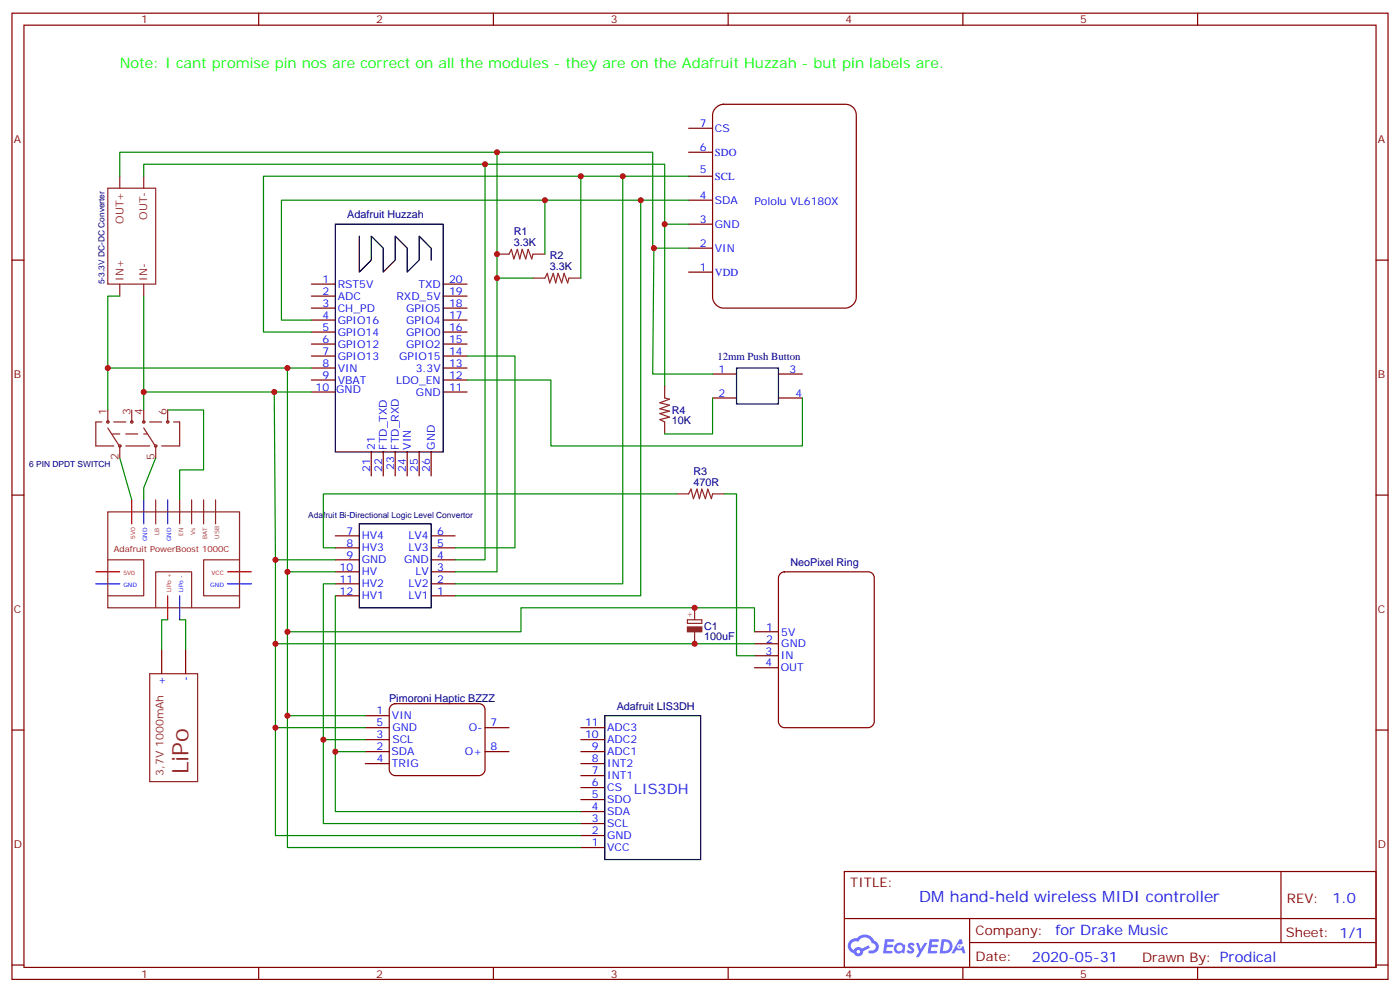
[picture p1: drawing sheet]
<svg xmlns="http://www.w3.org/2000/svg" width="412mm" height="292mm" viewBox="0 0 412 292" stroke-linecap="round" stroke-linejoin="round" font-family="sans-serif">
<g fill="none" stroke="#870000" stroke-width=".35">
<path d="M3.5 3.9h405.4v284.3h-405.4zM7.1 7.4h398.2v277.3h-398.2zM76.2 3.9v3.5M145.3 3.9v3.5M214.5 3.9v3.5M283.6 3.9v3.5M352.8 3.9v3.5M3.5 76.6h3.6M405.3 76.6h3.6M3.5 145.7h3.6M405.3 145.7h3.6M3.5 214.8h3.6"/>
<path d="M405.3 214.8h3.6M248.7 256.5h156.6v28.2h-156.6zM377.3 256.5v20.9M248.7 270.3h156.5M285.6 277.4h119.6M285.6 270.3v14.1M3.5 284h3.6M76.2 284.7v3.5M145.3 284.7v3.5M214.5 284.7v3.5M283.6 284.7v3.5M352.8 284.7v3.5"/>
<path d="M405.3 284h3.6"/>
</g>
<g fill="#5487ff">
<path d="M267.7 277.6a1.22 1.22 0 0 1 1.7 .3l-.4 .6a.47 .47 0 0 0-.3-.4 .47 .47 0 0 0-.5 .2l.1 .2a1.14 1.14 0 0 1 .8 1.8 1.14 1.14 0 0 1-1.9-.1l-.2-.1 .5-.6 .7 .4a.29 .29 0 0 0 .3-.2 .29 .29 0 0 0-.2-.3 1.04 1.04 0 0 1-.6-1.8z"/>
<path d="M260.7 276.4h2.4l.3 .2-.2 .5h-1.8l-.1 .9h1.5l.3 .4-.3 .3h-1.6l-.2 1.1 1.7 .1 .2 .3-.2 .3-2.6 .1z"/>
<path d="M273.8 276.4h2.4l.3 .2-.1 .5h-1.8l-.2 .9h1.6l.3 .4-.4 .3h-1.6l-.1 1.1 1.7 .1 .2 .3-.2 .3h-2.6z"/>
<path d="M282.6 276.4h.7l.3 1.3-.6 .3a.69 .69 0 0 0-1 .2 .69 .69 0 0 0 .4 1 .69 .69 0 0 0 .9-.6l.5-.3 .6 2.2h-.8l-.2-.8h-1.8l-.5 .8h-.8z"/>
<path d="M269.8 277.5h.8l.6 1.8 1.1-1.8h.9l-2.6 4.2h-.8l.9-1.6z"/>
<path d="M277.4 276.4l-.6 4.2h1.3a2.11 2.11 0 0 0 2.5-2.2 2.11 2.11 0 0 0-2.5-2zM278.1 277.1a1.39 1.39 0 0 1 1.7 1.5 1.39 1.39 0 0 1-1.8 1.2h-.3z"/>
<path d="M263.7 278a1.54 1.54 0 0 0-.1 2.2 1.54 1.54 0 0 0 2.2 .1l.6 .3 .3-2.3-.2-.3h-.4a1.49 1.49 0 0 0-2.4 0zM264 279a.94 .94 0 0 1 1.8 0 .94 .94 0 0 1-1.8 0z"/>
<path d="M250.4 276.8a2.18 2.18 0 0 0 1.1 3.7 1.44 1.44 0 0 0 1.6 .9 1.44 1.44 0 0 0 1.2-1.5l2-1-.5-.7-1.9 1a1.47 1.47 0 0 0-2.4 .4 1.39 1.39 0 0 1-.7-1.9 1.39 1.39 0 0 1 2-.5 2.12 2.12 0 0 1 2.2-1.3 2.12 2.12 0 0 1 1.9 1.7 1.14 1.14 0 0 1 1.1 1.4 1.14 1.14 0 0 1-1.7 .7 .43 .43 0 0 0-.5 .4 .43 .43 0 0 0 .4 .5 1.98 1.98 0 0 0 2.5-1.3 1.98 1.98 0 0 0-1.2-2.5 3.1 3.1 0 0 0-5.3-.7l-.9 .1zM252.3 280.1a.55 .55 0 0 1 1.1 0 .55 .55 0 0 1-1.1 0z"/>
<circle cx="282.6" cy="278.5" r=".26"/>
</g>
<g fill="none" stroke="#870000" stroke-width=".35">
<path d="M91.7 83.6h7.1M91.7 87.1h7.1M91.7 90.7h7.1M91.7 94.2h7.1M91.7 97.7h7.1M130.5 83.6h7.1M130.5 87.1h7.1M130.5 90.7h7.1M130.5 94.2h7.1M130.5 97.7h7.1M91.7 101.2h7.1M91.7 104.8h7.1"/>
<path d="M91.7 108.3h7.1M91.7 111.8h7.1M91.7 115.4h7.1M130.5 101.2h7.1M130.5 104.8h7.1M130.5 108.3h7.1M130.5 111.8h7.1M130.5 115.4h7.1M109.4 133v7.1M112.9 133v7.1M116.4 133v7.1M119.9 133v7.1"/>
<path d="M123.5 133v7.1M127 133v7.1M98.8 157.7h7M127 157.7h7.1M98.8 175.3h7M98.8 171.8h7M98.8 168.3h7M98.8 164.7h7M98.8 161.2h7M127 175.3h7.1M127 171.8h7.1M127 168.3h7.1"/>
<path d="M127 164.7h7.1M127 161.2h7.1M229.9 168.8l1.2-.5h24.7a1.76 1.76 0 0 1 1.7 1.7v42.4a1.89 1.89 0 0 1-1.7 1.7h-24.7a1.89 1.89 0 0 1-1.8-1.7v-42.4zM47.6 191.2v7.1M54.7 191.2v7.1M222.2 185.9h7.1M222.2 189.4h7.1M222.2 193h7.1M222.2 196.5h7.1M107.6 210.6h7.1M107.6 217.7h7.1M107.6 214.1h7.1"/>
<path d="M115.2 207.6l1.2-.5h24.7a1.76 1.76 0 0 1 1.8 1.7v17.7a1.89 1.89 0 0 1-1.8 1.7h-24.7a1.89 1.89 0 0 1-1.7-1.7v-17.7zM142.9 214.1h7M171.1 217.7h7.1M171.1 214.1h7.1M107.6 221.2h7.1M107.6 224.7h7.1M142.9 221.2h7M171.1 221.2h7.1M171.1 224.7h7.1M171.1 238.8h7.1M171.1 235.3h7.1M171.1 231.8h7.1"/>
<path d="M171.1 228.2h7.1M171.1 249.4h7.1M171.1 245.9h7.1M171.1 242.4h7.1"/>
</g>
<path d="M98.8 66h31.7v67h-31.7zM105.8 69.5v10.6l3.6-3.5v-7.1l3.5 3.5v7.1l3.5-3.5v-7.1l3.5 3.5v7.1l3.6-3.5v-7.1l3.5 3.5v3.6M105.8 154.2h21.2v24.7h-21.2zM178.2 210.6h28.2v42.3h-28.2z" fill="none" stroke="#000" stroke-width=".35"/>
<g fill="none" stroke="#8c2424" stroke-width=".35">
<path d="M31.7 55.4h14.2v28.2h-14.2zM35.3 51.9v3.5M42.3 51.9v3.5M35.3 83.6v3.5M42.3 83.6v3.5M30 124.2h-1.8v7h5.3M31.7 125.9l3.2 5M31.7 120.6v3.6M33.2 127.7h2.1M33.5 124.2h3.5M35.3 131.2v3.6M37 131.2h7.1"/>
<path d="M37 127.7h3.6M38.8 120.6v3.6M42.3 125.9l3.2 5M42.3 127.7h1.1M42.3 120.6v3.6M44.1 124.2h3.5M45.9 131.2v3.6M49.4 120.6v3.6M51.2 124.2h1.7v7h-5.3M31.7 150.6h38.9v28.3h-38.9zM45.9 147.1v7.1M52.9 147.1v7.1"/>
<path d="M56.4 147.1v7.1M60 147.1v7.1M63.5 147.1v7.1M31.7 164.7h10.6v10.6h-10.6M45.9 178.9v-10.6h10.5v10.6M70.6 164.7h-10.6v10.6h10.6M44.1 198.3h14.1v31.7h-14.1z"/>
<circle cx="31.8" cy="124.2" r=".35"/>
<circle cx="35.3" cy="131.2" r=".35"/>
<circle cx="38.8" cy="124.2" r=".35"/>
<circle cx="42.3" cy="124.2" r=".35"/>
<circle cx="45.9" cy="131.2" r=".35"/>
<circle cx="49.4" cy="124.2" r=".35"/>
</g>
<path d="M42.3 147.1v7.1M49.4 147.1v7.1M28.2 171.8h7.1M52.9 175.3v7.1M67 171.8h7.1" fill="none" stroke="#00f" stroke-width=".35"/>
<path d="M38.8 147.1v7.1M28.2 168.3h7.1M49.4 175.3v7.1M67 168.3h7.1" fill="none" stroke="#f00" stroke-width=".35"/>
<g fill="none" stroke="#008700" stroke-width=".35">
<path d="M35.3 51.9v-7.1h111.1v123.5h-12.3M42.3 51.9v-3.6h100.6v116.4h-8.8M35.3 87.1h-3.6v21.2M42.3 87.1v28.3M80.8 115.4l.3 49.3h17.7M84.7 108.3v60h14.1M91.7 115.4h-49.4v5.2M91.7 108.3h-60v12.3M35.3 134.8l3.5 12.3M45.9 134.8l-3.6 8.8v3.5M49.4 120.6h10.6v17.7h-7.1v8.8M49.4 182.4h-1.8v8.8"/>
<path d="M52.9 182.4h1.8v8.8"/>
</g>
<path d="M210.7 31.9a3.4 3.4 0 0 1 2.4-1.2h36a3.2 3.2 0 0 1 3.1 3.2v53.6a3.4 3.4 0 0 1-3.1 3.2h-36a3.4 3.4 0 0 1-3.2-3.2v-53.6l.1-.8z" fill="#fff" stroke="#870000" stroke-width=".35"/>
<path d="M202.8 37.7h7.1M202.8 58.9h7.1M202.8 51.9h7.1M202.8 44.8h7.1M202.8 73h7.1M202.8 66h7.1M202.8 80.1h7.1M209.9 110.1h7.1M209.9 117.1h7.1M229.3 110.1h7.1M229.3 117.1h7.1" fill="none" stroke="#870000" stroke-width=".35"/>
<g fill="none" stroke="#008700" stroke-width=".35">
<path d="M142.9 48.3h52.9v17.7h7M146.4 44.8h45.9v28.2h10.5M160.5 58.9v15.9M171.1 51.9v29.9M183.4 51.9v119.9h-49.3M188.7 58.9v116.4h-54.6M202.8 58.9h-119.9v35.3h8.8M202.8 51.9h-125.2v45.8h14.1M192.6 73l-.3 37.1h17.6M195.8 66v47.6M146.4 81.8h10.6M137.6 104.8h14.1v56.4h-17.6"/>
<path d="M137.6 111.8h24.7v19.4h74.1v-14.1M209.9 117.1v10.6h-14.1M199.3 145.3h-104.1v15.9h3.6M213.4 145.3h3.6v47.7h5.2M81.1 164.7v49.4h26.5M84.7 168.3v42.3h22.9M98.8 171.8h-3.6v45.9h12.4M98.8 175.3v45.9h8.8M81.1 189.4h141.1M84.7 185.9h68.8v-7h68.7v7M81.1 214.1v31.8h90M84.7 210.6v38.8h86.4"/>
<path d="M95.2 217.7v24.7h75.9M98.8 221.2v17.6h72.3"/>
</g>
<path d="M146.4 74.8h3.5l.7-1.4 .7 2.8 1.1-2.8 .7 2.8 .7-2.8 1.1 2.8 .7-2.8 1 2.8 .4-1.4h3.5M157 81.8h3.5l.7-1.4 .7 2.9 1.1-2.9 .7 2.9 .7-2.9 1.1 2.9 .7-2.9 1 2.9 .4-1.5h3.5M195.8 113.6v3.5l1.4 .4-2.8 1 2.8 .7-2.8 1.1 2.8 .7-2.8 .7 2.8 1.1-2.8 .7 1.4 .7v3.5M199.3 145.3h3.5l.8-1.4 .7 2.9 1-2.9 .7 2.9 .7-2.9 1.1 2.9 .7-2.9 1 2.9 .4-1.5h3.5M204.6 178.9v3.5M202.5 182.4h4.2v1h-4.2zM204.6 185.9v3.5" fill="none" stroke="#8c2424" stroke-width=".35"/>
<path d="M202.5 184.5h4.2v1.4h-4.2z" fill="#8c2424" stroke="#8c2424" stroke-width=".35"/>
<path d="M217 108.3h12.3v10.6h-12.3z" fill="none" stroke="#000" stroke-width=".35"/>
<g fill="#c00">
<circle cx="142.9" cy="48.3" r=".88"/>
<circle cx="84.7" cy="185.9" r=".88"/>
<circle cx="95.3" cy="217.7" r=".88"/>
<circle cx="84.7" cy="210.6" r=".88"/>
<circle cx="81.1" cy="164.7" r=".88"/>
<circle cx="146.4" cy="81.8" r=".88"/>
<circle cx="84.7" cy="108.3" r=".88"/>
<circle cx="80.8" cy="115.4" r=".88"/>
<circle cx="42.3" cy="115.4" r=".88"/>
<circle cx="31.8" cy="108.3" r=".88"/>
<circle cx="146.4" cy="74.8" r=".88"/>
<circle cx="160.5" cy="58.9" r=".88"/>
<circle cx="171.1" cy="51.9" r=".88"/>
<circle cx="188.7" cy="58.9" r=".88"/>
<circle cx="183.4" cy="51.9" r=".88"/>
<circle cx="84.7" cy="168.3" r=".88"/>
<circle cx="81.1" cy="214.1" r=".88"/>
<circle cx="98.8" cy="221.2" r=".88"/>
<circle cx="81.1" cy="189.4" r=".88"/>
<circle cx="146.4" cy="44.8" r=".88"/>
<circle cx="204.6" cy="189.4" r=".88"/>
<circle cx="204.6" cy="178.9" r=".88"/>
<circle cx="195.8" cy="66" r=".88"/>
<circle cx="192.6" cy="73" r=".88"/>
</g>
<text font-size="6.7" fill="#8d2323" x="55.6" y="227.9" transform="rotate(-90 55.6 227.9)">LiPo</text>
<text font-size="4.6" fill="#00f" x="270.8" y="265.5">DM hand-held wireless MIDI controller</text>
<text font-size="4.2" fill="#0f0" x="35.3" y="20.1">Note: I cant promise pin nos are correct on all the modules - they are on the Adafruit Huzzah - but pin labels are.</text>
<g font-size="4.2" fill="#00f">
<text x="186.7" y="233.5">LIS3DH</text>
<text x="392.5" y="265.7">1.0</text>
<text x="310.9" y="275.3">for Drake Music</text>
<text x="304" y="283.1">2020-05-31</text>
</g>
<g font-size="3.9" fill="#800">
<text x="250.5" y="261.1">TITLE:</text>
<text x="379.1" y="265.7">REV:</text>
<text x="287.4" y="275.3">Company:</text>
<text x="378.7" y="275.9">Sheet: 1/1</text>
<text x="287.4" y="282.9">Date:</text>
<text x="336.4" y="283">Drawn By: Prodical</text>
</g>
<g font-size="3.2" fill="#800">
<text x="41.6" y="6.9">1</text>
<text x="110.8" y="6.9">2</text>
<text x="179.9" y="6.9">3</text>
<text x="249.1" y="6.9">4</text>
<text x="318.2" y="6.9">5</text>
<text x="4.1" y="42">A</text>
<text x="405.9" y="42">A</text>
<text x="4.1" y="111.1">B</text>
<text x="405.9" y="111.1">B</text>
<text x="4.1" y="180.3">C</text>
<text x="405.9" y="180.3">C</text>
<text x="4.1" y="249.4">D</text>
<text x="405.9" y="249.4">D</text>
<text x="41.6" y="287.7">1</text>
<text x="110.8" y="287.7">2</text>
<text x="179.9" y="287.7">3</text>
<text x="249.1" y="287.7">4</text>
<text x="318.2" y="287.7">5</text>
</g>
<g font-size="3.2" fill="#00f">
<text x="206.1" y="37.4">7</text>
<text x="210.6" y="38.8">CS</text>
<text x="206.1" y="44.4">6</text>
<text x="210.6" y="45.9">SDO</text>
<text x="206.1" y="51">5</text>
<text x="210.6" y="52.9">SCL</text>
<text x="206.1" y="58.6">4</text>
<text x="210.6" y="60">SDA</text>
<text x="206.1" y="65.6">3</text>
<text x="222.2" y="60.3">Pololu VL6180X</text>
<text x="210.6" y="67">GND</text>
<text x="206.1" y="72.7">2</text>
<text x="210.6" y="74.1">VIN</text>
<text x="95" y="83.3">1</text>
<text x="132.3" y="83.3">20</text>
<text x="206.1" y="79.7">1</text>
<text x="210.6" y="81.1">VDD</text>
<text x="95" y="86.8">2</text>
<text x="99.5" y="84.7">RST5V</text>
<text x="99.5" y="88.2">ADC</text>
<text x="116.8" y="88.2">RXD_5V</text>
<text x="123.2" y="84.7">TXD</text>
<text x="132.3" y="86.8">19</text>
<text x="95" y="90.3">3</text>
<text x="95" y="93.8">4</text>
<text x="99.5" y="91.7">CH_PD</text>
<text x="99.5" y="95.2">GPIO16</text>
<text x="119.6" y="95.2">GPIO4</text>
<text x="119.6" y="91.7">GPIO5</text>
<text x="132.3" y="93.8">17</text>
<text x="132.3" y="90.3">18</text>
<text x="95" y="97.4">5</text>
<text x="95" y="100.9">6</text>
<text x="99.5" y="98.8">GPIO14</text>
<text x="119.6" y="98.8">GPIO0</text>
<text x="132.3" y="100.9">15</text>
<text x="132.3" y="97.4">16</text>
<text x="95" y="104.4">7</text>
<text x="95" y="107.9">8</text>
<text x="99.5" y="102.3">GPIO12</text>
<text x="99.5" y="105.8">GPIO13</text>
<text x="117.6" y="105.8">GPIO15</text>
<text x="119.6" y="102.3">GPIO2</text>
<text x="132.3" y="107.9">13</text>
<text x="132.3" y="104.4">14</text>
<text x="95" y="111.5">9</text>
<text x="99.5" y="109.4">VIN</text>
<text x="99.5" y="112.9">VBAT</text>
<text x="116.7" y="112.9">LDO_EN</text>
<text x="122.5" y="109.4">3.3V</text>
<text x="132.3" y="111.5">12</text>
<text x="211.7" y="109.7">1</text>
<text x="232.6" y="109.7">3</text>
<text x="93" y="115">10</text>
<text x="99.1" y="115.8">GND</text>
<text x="122.5" y="116.4">GND</text>
<text x="132.3" y="115">11</text>
<text x="211.7" y="116.8">2</text>
<text x="234.3" y="116.8">4</text>
<text x="110.4" y="132.3" transform="rotate(-90 110.4 132.3)">21</text>
<text x="113.9" y="132.3" transform="rotate(-90 113.9 132.3)">FTD_TXD</text>
<text x="117.5" y="132.3" transform="rotate(-90 117.5 132.3)">FTD_RXD</text>
<text x="121" y="132.3" transform="rotate(-90 121 132.3)">VIN</text>
<text x="128.1" y="132.3" transform="rotate(-90 128.1 132.3)">GND</text>
<text x="109" y="138.8" transform="rotate(-90 109 138.8)">21</text>
<text x="112.5" y="138.8" transform="rotate(-90 112.5 138.8)">22</text>
<text x="116.1" y="138.4" transform="rotate(-90 116.1 138.4)">23</text>
<text x="119.6" y="138.8" transform="rotate(-90 119.6 138.8)">24</text>
<text x="123.1" y="138.8" transform="rotate(-90 123.1 138.8)">25</text>
<text x="126.6" y="138.8" transform="rotate(-90 126.6 138.8)">26</text>
<text x="102.1" y="160.9">8</text>
<text x="102.1" y="157.3">7</text>
<text x="106.5" y="158.8">HV4</text>
<text x="120.3" y="158.8">LV4</text>
<text x="128.8" y="157.3">6</text>
<text x="128.8" y="160.9">5</text>
<text x="100" y="167.9">10</text>
<text x="102.1" y="164.4">9</text>
<text x="106.5" y="165.8">GND</text>
<text x="106.5" y="162.3">HV3</text>
<text x="119" y="165.8">GND</text>
<text x="120.3" y="162.3">LV3</text>
<text x="128.8" y="164.4">4</text>
<text x="128.8" y="167.9">3</text>
<text x="100" y="171.4">11</text>
<text x="106.5" y="172.9">HV2</text>
<text x="106.5" y="169.3">HV</text>
<text x="120.3" y="172.9">LV2</text>
<text x="122.4" y="169.3">LV</text>
<text x="128.8" y="171.4">2</text>
<text x="100" y="175">12</text>
<text x="106.5" y="176.4">HV1</text>
<text x="120.3" y="176.4">LV1</text>
<text x="128.8" y="175">1</text>
<text x="225.7" y="185.6">1</text>
<text x="225.7" y="189.1">2</text>
<text x="230.2" y="187.1">5V</text>
<text x="230.2" y="190.5">GND</text>
<text x="225.5" y="192.6">3</text>
<text x="225.5" y="196.1">4</text>
<text x="230" y="194">IN</text>
<text x="230" y="197.5">OUT</text>
<text x="48.7" y="201.6" transform="rotate(-90 48.7 201.6)">+</text>
<text x="55.7" y="200.4" transform="rotate(-90 55.7 200.4)">-</text>
<text x="110.9" y="210.3">1</text>
<text x="110.9" y="213.8">5</text>
<text x="115.5" y="211.7">VIN</text>
<text x="115.6" y="215.3">GND</text>
<text x="138.1" y="215.2">O-</text>
<text x="144.5" y="213.8">7</text>
<text x="172.4" y="213.8">11</text>
<text x="178.9" y="215.2">ADC3</text>
<text x="110.9" y="217.3">3</text>
<text x="110.9" y="220.8">2</text>
<text x="115.6" y="218.7">SCL</text>
<text x="144.5" y="220.8">8</text>
<text x="172.4" y="217.3">10</text>
<text x="174.4" y="220.8">9</text>
<text x="178.9" y="218.7">ADC2</text>
<text x="111" y="224.4">4</text>
<text x="115.4" y="222.2">SDA</text>
<text x="115.5" y="225.8">TRIG</text>
<text x="137" y="222.2">O+</text>
<text x="174.4" y="227.9">7</text>
<text x="174.4" y="224.4">8</text>
<text x="178.9" y="225.8">INT2</text>
<text x="178.9" y="222.2">ADC1</text>
<text x="174.4" y="231.4">6</text>
<text x="178.9" y="232.8">CS</text>
<text x="178.9" y="229.3">INT1</text>
<text x="174.4" y="238.5">4</text>
<text x="174.4" y="234.9">5</text>
<text x="178.9" y="239.9">SDA</text>
<text x="178.9" y="236.4">SDO</text>
<text x="174.4" y="245.5">2</text>
<text x="174.4" y="242">3</text>
<text x="178.9" y="243.4">SCL</text>
<text x="174.4" y="249.1">1</text>
<text x="178.9" y="250.5">VCC</text>
<text x="178.9" y="246.9">GND</text>
</g>
<g font-size="3.2" fill="#8d2323">
<text x="36.3" y="65.8" transform="rotate(-90 36.3 65.8)">OUT+</text>
<text x="43.4" y="64.7" transform="rotate(-90 43.4 64.7)">OUT-</text>
<text x="36.3" y="82.5" transform="rotate(-90 36.3 82.5)">IN+</text>
<text x="43.4" y="82.5" transform="rotate(-90 43.4 82.5)">IN-</text>
<text x="31.4" y="122.1" transform="rotate(-90 31.4 122.1)">1</text>
<text x="38.5" y="122.1" transform="rotate(-90 38.5 122.1)">3</text>
<text x="42" y="122.1" transform="rotate(-90 42 122.1)">4</text>
<text x="49" y="122.1" transform="rotate(-90 49 122.1)">6</text>
<text x="34.9" y="135.4" transform="rotate(-90 34.9 135.4)">2</text>
<text x="45.5" y="135.4" transform="rotate(-90 45.5 135.4)">5</text>
<text x="48.2" y="228.2" transform="rotate(-90 48.2 228.2)">3,7V 1000mAh</text>
</g>
<g font-size="3.2" fill="#000080">
<text x="102.3" y="64.2">Adafruit Huzzah</text>
<text x="151.4" y="69.3">R1</text>
<text x="151.4" y="72.3">3.3K</text>
<text x="161.9" y="76.3">R2</text>
<text x="161.9" y="79.4">3.3K</text>
<text x="211.3" y="105.9">12mm Push Button</text>
<text x="197.9" y="124.9">10K</text>
<text x="197.9" y="121.8">R4</text>
<text x="204.3" y="142.9">470R</text>
<text x="204.3" y="139.8">R3</text>
<text x="232.8" y="166.5">NeoPixel Ring</text>
<text x="207.4" y="185.3">C1</text>
<text x="207.4" y="188.4">100uF</text>
<text x="114.6" y="206.5">Pimoroni Haptic BZZZ</text>
<text x="181.7" y="208.8">Adafruit LIS3DH</text>
</g>
<g font-size="2.5" fill="#000080">
<text x="30.8" y="83.7" transform="rotate(-90 30.8 83.7)">5-3.3V DC-DC Converter</text>
<text x="8.6" y="137.5">6 PIN DPDT SWITCH</text>
<text x="90.8" y="152.4">Adafruit Bi-Directional Logic Level Convertor</text>
</g>
<text font-size="2.5" fill="#900" x="33.5" y="162.5">Adafruit PowerBoost 1000C</text>
<text font-size="2.5" fill="#8d2323" x="203.9" y="181.7" transform="rotate(-90 203.9 181.7)">+</text>
<g font-size="1.8" fill="#f00">
<text x="39.9" y="158.7" transform="rotate(-90 39.9 158.7)">5V0</text>
<text x="36.3" y="169.3">5V0</text>
<text x="62.3" y="169.3">VCC</text>
<text x="50.4" y="174.3" transform="rotate(-90 50.4 174.3)">LiPo +</text>
</g>
<g font-size="1.8" fill="#00f">
<text x="43.4" y="159.3" transform="rotate(-90 43.4 159.3)">GND</text>
<text x="50.4" y="159.3" transform="rotate(-90 50.4 159.3)">GND</text>
<text x="36.3" y="172.9">GND</text>
<text x="61.9" y="172.9">GND</text>
<text x="54" y="174.3" transform="rotate(-90 54 174.3)">LiPo -</text>
</g>
<g font-size="1.8" fill="#8d2323">
<text x="46.9" y="157.4" transform="rotate(-90 46.9 157.4)">LB</text>
<text x="54" y="157.7" transform="rotate(-90 54 157.7)">EN</text>
<text x="57.5" y="157.3" transform="rotate(-90 57.5 157.3)">Vs</text>
<text x="61" y="158.7" transform="rotate(-90 61 158.7)">BAT</text>
<text x="64.6" y="158.6" transform="rotate(-90 64.6 158.6)">USB</text>
</g>
</svg>
